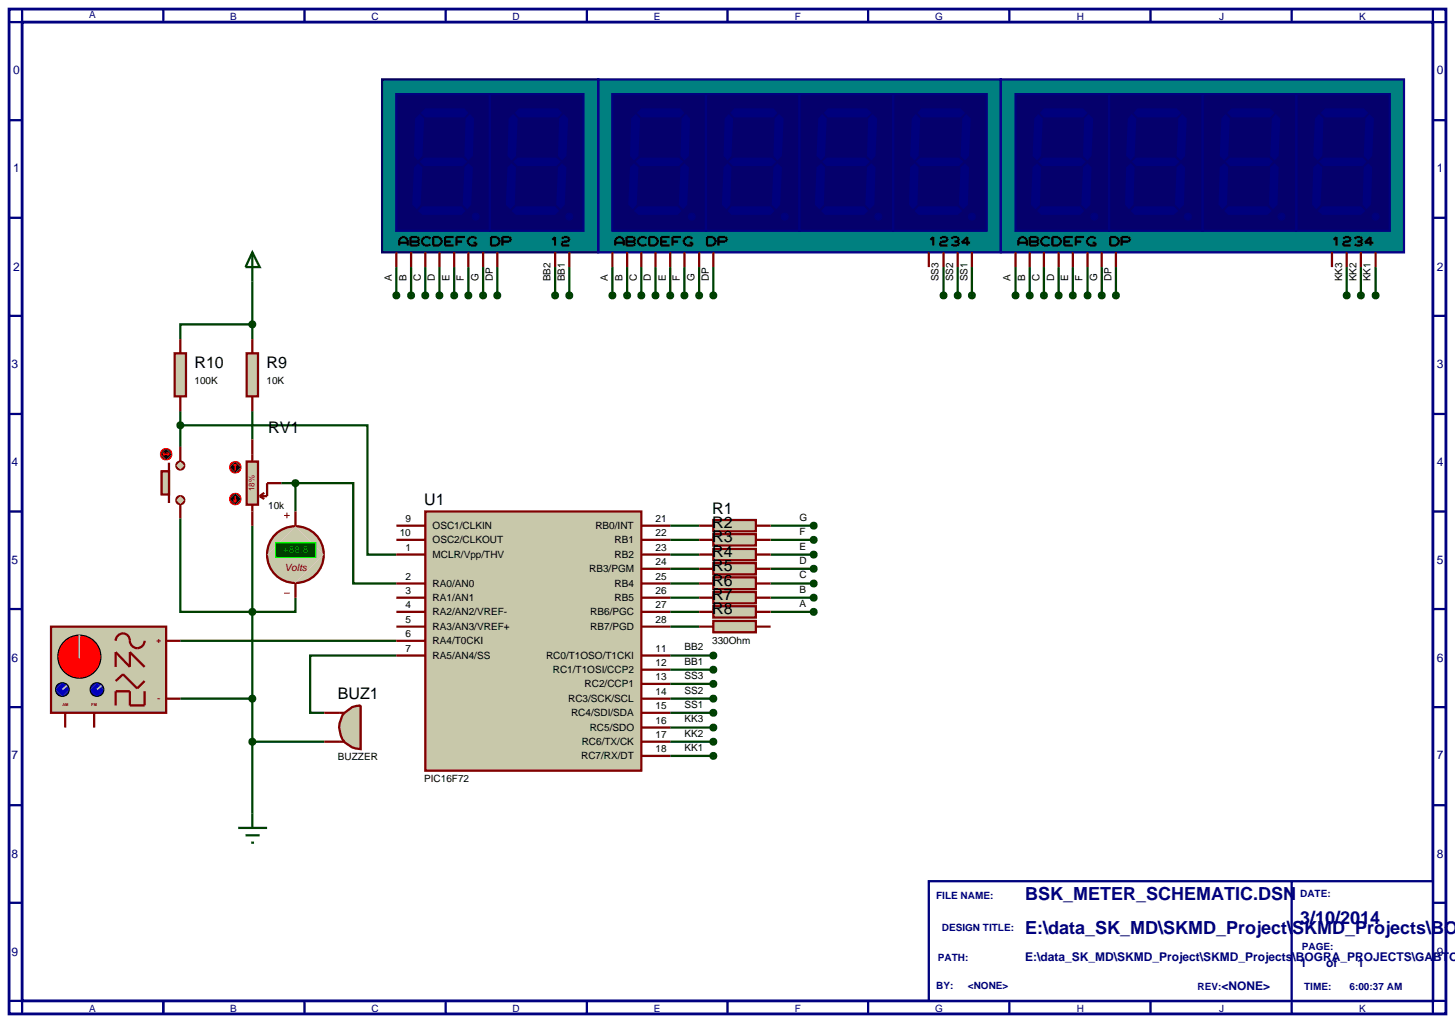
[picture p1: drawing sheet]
<svg xmlns="http://www.w3.org/2000/svg" width="257mm" height="180mm" viewBox="0 0 257 180" stroke-linecap="round" stroke-linejoin="round" font-family="sans-serif">
<path d="M1.6 1.6h253.4v177.2h-253.4zM3.9 3.9h248.8v172.6h-248.8z" fill="none" stroke="#000080" stroke-width=".5"/>
<path d="M3.9 1.6v2.3h-2.3M28.8 1.6v2.3" fill="none" stroke="#000080" stroke-width=".4"/>
<path d="M163.8 155.4h88.9v21.1h-88.9z" fill="#fff" stroke="#000080" stroke-width=".4"/>
<g fill="none" stroke="#000080" stroke-width=".4">
<path d="M53.7 1.6v2.3M78.6 1.6v2.3M103.5 1.6v2.3M128.3 1.6v2.3M153.1 1.6v2.3M178 1.6v2.3M202.9 1.6v2.3M227.8 1.6v2.3M252.7 1.6v2.3h2.3M1.6 21.2h2.3M1.6 38.4h2.3M252.7 21.2h2.3"/>
<path d="M252.7 38.4h2.3M1.6 55.7h2.3M252.7 55.7h2.3M1.6 73h2.3M252.7 73h2.3M1.6 90.2h2.3M252.7 90.2h2.3M1.6 107.4h2.3M252.7 107.4h2.3M1.6 124.7h2.3M252.7 124.7h2.3M1.6 142h2.3"/>
<path d="M1.6 159.2h2.3M227.8 155.4v23.4M252.7 142h2.3M252.7 159.2h2.3M1.6 176.5h2.3v2.3M28.8 176.5v2.3M53.7 176.5v2.3M78.6 176.5v2.3M103.5 176.5v2.3M128.3 176.5v2.3M153.1 176.5v2.3M178 176.5v2.3"/>
<path d="M202.9 176.5v2.3M255 176.5h-2.3v2.3"/>
</g>
<g fill="none" stroke="#004000" stroke-width=".4">
<path d="M44.5 57.2h-12.7v2.6M44.5 49.6v10.2M69.9 47.1v5M72.5 47.1v5M75 47.1v5M77.5 47.1v5M80.1 47.1v5M82.6 47.1v5M85.2 47.1v5M87.7 47.1v5M97.9 47.1v5M100.4 47.1v5"/>
<path d="M108 47.1v5M110.6 47.1v5M113.1 47.1v5M115.6 47.1v5M118.2 47.1v5M120.7 47.1v5M123.3 47.1v5M125.8 47.1v5M166.4 47.1v5M168.9 47.1v5M171.4 47.1v5M179.1 47.1v5"/>
<path d="M181.6 47.1v5M184.1 47.1v5M186.7 47.1v5M189.2 47.1v5M191.8 47.1v5M194.3 47.1v5M196.8 47.1v5M237.5 47.1v5M240 47.1v5M242.6 47.1v5M31.8 75h33v22.8h5.1M31.8 72.5v6.3"/>
<path d="M44.5 72.5v5M31.8 91.4v16.5h20.3v-2.5M44.5 92.7v50.8M49.6 85.2h2.5M52.1 85.2h10.2v17.7h7.6M52.1 85.2v5M118.2 92.7h5.1M118.2 95.2h5.1M118.2 97.8h5.1M135.9 92.7h7.6M135.9 95.2h7.6M135.9 97.8h7.6"/>
<path d="M31.8 113h38.1M69.9 115.6h-15.2v10.1h2.5M118.2 100.3h5.1M118.2 102.9h5.1M118.2 105.4h5.1M118.2 107.9h5.1M118.2 110.5h5.1M118.2 115.6h7.6M118.2 118.1h7.6M135.9 100.3h7.6M135.9 102.9h7.6M135.9 105.4h7.6"/>
<path d="M135.9 107.9h7.6M31.8 123.2h12.7M44.5 130.8h12.7M118.2 120.6h7.6M118.2 123.2h7.6M118.2 125.7h7.6M118.2 128.3h7.6M118.2 130.8h7.6M118.2 133.3h7.6"/>
</g>
<path d="M75 90.2h38.1v45.7h-38.1z" fill="#c8c8aa" stroke="#800000" stroke-width=".4"/>
<g fill="none" stroke="#800000" stroke-width=".4">
<path d="M69.9 92.7h5.1M69.9 95.2h5.1M69.9 97.8h5.1M113.1 92.7h5.1M113.1 95.2h5.1M113.1 97.8h5.1M69.9 102.9h5.1M69.9 105.4h5.1M69.9 107.9h5.1M69.9 113h5.1M69.9 115.6h5.1M69.9 110.5h5.1"/>
<path d="M113.1 102.9h5.1M113.1 105.4h5.1M113.1 107.9h5.1M113.1 115.6h5.1M113.1 118.1h5.1M113.1 110.5h5.1M113.1 100.3h5.1M113.1 120.6h5.1M113.1 123.2h5.1M113.1 133.3h5.1M113.1 130.8h5.1M113.1 128.3h5.1"/>
<path d="M113.1 125.7h5.1"/>
</g>
<path d="M44.5 44.5l1.3 2.6h-2.5zM44.5 44.5v5.1M42 146h5.1M43.3 147.3h2.5M44.3 148.6h.5M44.5 143.5v2.5" fill="none" stroke="#004000" stroke-width=".4"/>
<path d="M48.3 94.6a5 5 0 0 1 3.8-1.8l-5 5a5 5 0 0 1 1.2-3.2zM52.1 92.8a5 5 0 0 1 5 5zM52.1 102.8l5-5a5 5 0 0 1-5 5zM47.1 97.8l5 5a5 5 0 0 1-5-5z" fill="#c8c8aa" stroke="#800000" stroke-width=".4"/>
<path d="M47.1 97.8l5-5 5 5-5 5z" fill="#c8c8aa"/>
<path d="M50.1 90.9h1M50.6 90.4v1M50.1 104.6h1" fill="none" stroke="#800000" stroke-width=".18"/>
<path d="M48.6 95.7h7.1v2.6h-7.1z" fill="#004000" stroke="#0f0" stroke-width=".2"/>
<path d="M52.1 90.2v2.5M52.1 102.9v2.5" fill="none" stroke="#800000" stroke-width=".4"/>
<path d="M9 110.5h20.3v15.2h-20.3z" fill="#c8c8aa" stroke="#800000" stroke-width=".4"/>
<path d="M11.3 113.1a3.8 3.8 0 0 1 2.7-1.1l-3.8 3.8a3.8 3.8 0 0 1 1.1-2.7zM14 112a3.8 3.8 0 0 1 3.8 3.8zM17.8 115.8a3.8 3.8 0 0 1-3.8 3.8zM10.2 115.8l3.8 3.8a3.8 3.8 0 0 1-3.8-3.8z" fill="#f00" stroke="#000" stroke-width=".2"/>
<path d="M14 112l3.8 3.8-3.8 3.8-3.8-3.8z" fill="#f00"/>
<path d="M20.4 113a1.25 1.25 0 0 1 1.2-1.3 1.25 1.25 0 0 1 1.3 1.3 1.3 1.3 0 0 0 1.3 1.3 1.3 1.3 0 0 0 1.3-1.3M20.4 117.6v-2.6l2.5 2.6v-2.6l2.6 2.6M20.4 120.1l1.3-1.2 2.5 2.5 1.3-1.3M25.5 121.9v2.5h-2.6v-2.5h-2.5v2.5" fill="none" stroke="#800000" stroke-width=".4"/>
<path d="M14 112v4.1" fill="none" stroke="#c0c0c0" stroke-width=".3"/>
<path d="M10.3 120.6l.7-.2-1.2 1.2 .1-.4zM11 120.4a1.16 1.16 0 0 1 1.2 1.2zM11 122.8l1.2-1.2a1.16 1.16 0 0 1-1.2 1.2zM9.8 121.6l1.2 1.2a1.16 1.16 0 0 1-1.2-1.2z" fill="#0000c0" stroke="#000" stroke-width=".2"/>
<path d="M11 120.4l1.2 1.2-1.2 1.2-1.2-1.2z" fill="#0000c0"/>
<path d="M11.8 120.9l-.8 .7" fill="none" stroke="#c0c0c0" stroke-width=".3"/>
<path d="M16.4 120.6l.7-.2-1.2 1.2 .1-.4zM17.1 120.4a1.16 1.16 0 0 1 1.2 1.2zM17.1 122.8l1.2-1.2a1.16 1.16 0 0 1-1.2 1.2zM15.9 121.6l1.2 1.2a1.16 1.16 0 0 1-1.2-1.2z" fill="#0000c0" stroke="#000" stroke-width=".2"/>
<path d="M17.1 120.4l1.2 1.2-1.2 1.2-1.2-1.2z" fill="#0000c0"/>
<path d="M17.9 120.9l-.8 .7" fill="none" stroke="#c0c0c0" stroke-width=".3"/>
<path d="M29.3 113h2.5M11.5 125.7v2.6M16.6 125.7v2.6M29.3 123.2h2.5" fill="none" stroke="#800000" stroke-width=".4"/>
<path d="M67.4 14h38.1v30.5h-38.1z" fill="#008080" stroke="#04004a" stroke-width=".4"/>
<path d="M69.9 16.6h16.5v24.1h-16.5z" fill="#05006c" stroke="#01017e" stroke-width=".4"/>
<g fill="#00007d">
<path d="M74.2 19.9l.8-.8h6.9l.7 .8-.7 .8h-6.9z"/>
<path d="M82.9 20.1l.7 .8-.2 6.6-.8 .8-.7-.8 .2-6.6z"/>
<path d="M74 28.5l.8-.7h6.8l.8 .7-.8 .8h-6.8z"/>
<path d="M74 20.1l.8 .8-.3 6.6-.8 .8-.7-.8 .2-6.6z"/>
<path d="M81.9 29.5l.7-.7 .8 .7-.3 6.6-.7 .8-.8-.8z"/>
<path d="M74.5 36.4h6.9l.7 .8-.7 .7h-6.9l-.8-.7z"/>
<path d="M73.7 28.8l.8 .7-.3 6.6-.7 .8-.8-.8 .3-6.6z"/>
</g>
<path d="M86.4 16.6h16.5v24.1h-16.5z" fill="#05006c" stroke="#01017e" stroke-width=".4"/>
<g fill="#00007d">
<path d="M91.5 19.1h6.9l.7 .8-.7 .8h-6.9l-.7-.8z"/>
<path d="M99.4 20.1l.8 .8-.3 6.6-.8 .8-.7-.8 .2-6.6z"/>
<path d="M90.5 28.5l.8-.7h6.8l.8 .7-.8 .8h-6.8z"/>
<path d="M90.5 20.1l.8 .8-.3 6.6-.8 .8-.7-.8 .2-6.6z"/>
<path d="M98.4 29.5l.7-.7 .8 .7-.3 6.6-.7 .8-.8-.8z"/>
<path d="M91 36.4h6.9l.7 .8-.7 .7h-6.9l-.8-.7z"/>
<path d="M90.2 28.8l.8 .7-.2 6.6-.8 .8-.8-.8 .3-6.6z"/>
<path d="M83.9 37.5l.7 .7-.7 .7-.7-.7z"/>
<path d="M100.4 37.5l.7 .7-.7 .7-.7-.7z"/>
<path d="M83.4 37.7l.5-.2-.7 .7zM83.9 37.5a.68 .68 0 0 1 .7 .7zM84.6 38.2a.68 .68 0 0 1-.7 .7zM83.2 38.2l.7 .7a.68 .68 0 0 1-.7-.7z"/>
<path d="M99.9 37.7l.5-.2-.7 .7zM100.4 37.5a.68 .68 0 0 1 .7 .7zM101.1 38.2a.68 .68 0 0 1-.7 .7zM99.7 38.2l.7 .7a.68 .68 0 0 1-.7-.7z"/>
</g>
<g fill="none" stroke="#000" stroke-width=".4">
<path d="M70.4 43.3v-1l.5-.5h.5l.5 .5v1M70.4 42.8h1.5M72.4 41.8h1.2l.3 .3v.2l-.3 .3 .3 .2v.3l-.3 .2h-1.2zM72.4 42.6h1.2M75.9 42.1l-.3-.3h-.7l-.5 .5v.5l.5 .5h.7l.3-.2M76.4 41.8h1l.5 .5v.5l-.5 .5h-1zM78.5 42.6h1M80 41.8h-1.5v1.5h1.5M80.5 42.6h1M82 41.8h-1.5v1.5M84 42.1l-.3-.3h-.7l-.5 .5v.5l.5 .5h1v-.5h-.5M86.6 41.8h1l.5 .5v.5l-.5 .5h-1z"/>
<path d="M88.6 42.6h1.2l.3-.3v-.2l-.3-.3h-1.2v1.5M97.4 42.3l.5-.5v1.5M99.1 42.1l.3-.3h.7l.3 .3v.2l-.3 .3h-.7l-.3 .2v.5h1.3"/>
</g>
<path d="M69.9 44.5v2.6M72.5 44.5v2.6M75 44.5v2.6M77.5 44.5v2.6M80.1 44.5v2.6M82.6 44.5v2.6M85.2 44.5v2.6M87.7 44.5v2.6M97.9 44.5v2.6M100.4 44.5v2.6" fill="none" stroke="#800000" stroke-width=".4"/>
<path d="M105.5 14h71v30.5h-71z" fill="#008080" stroke="#09018b" stroke-width=".4"/>
<path d="M108 16.6h16.5v24.1h-16.5z" fill="#05006c" stroke="#01017e" stroke-width=".4"/>
<g fill="#00007d">
<path d="M112.3 19.9l.8-.8h6.9l.7 .8-.7 .8h-6.9z"/>
<path d="M120.2 20.9l.8-.8 .7 .8-.2 6.6-.8 .8-.7-.8z"/>
<path d="M112.1 28.5l.8-.7h6.8l.8 .7-.8 .8h-6.8z"/>
<path d="M111.3 20.9l.8-.8 .8 .8-.3 6.6-.8 .8-.7-.8z"/>
<path d="M120 29.5l.7-.7 .8 .7-.3 6.6-.7 .8-.8-.8z"/>
<path d="M112.6 36.4h6.9l.7 .8-.7 .7h-6.9l-.8-.7z"/>
<path d="M111.1 29.5l.7-.7 .8 .7-.3 6.6-.7 .8-.8-.8z"/>
</g>
<path d="M124.5 16.6h16.5v24.1h-16.5z" fill="#05006c" stroke="#01017e" stroke-width=".4"/>
<g fill="#00007d">
<path d="M129.5 19.1h6.9l.7 .8-.7 .8h-6.9l-.7-.8z"/>
<path d="M137.4 20.1l.8 .8-.3 6.6-.8 .8-.7-.8 .2-6.6z"/>
<path d="M128.5 28.5l.8-.7h6.8l.8 .7-.8 .8h-6.8z"/>
<path d="M128.5 20.1l.8 .8-.3 6.6-.7 .8-.7-.8 .2-6.6z"/>
<path d="M136.4 29.5l.7-.7 .8 .7-.3 6.6-.7 .8-.8-.8z"/>
<path d="M129 36.4h6.9l.7 .8-.7 .7h-6.9l-.7-.7z"/>
<path d="M127.6 29.5l.7-.7 .7 .7-.2 6.6-.7 .8-.8-.8z"/>
<path d="M121.3 38.2l.7-.7 .7 .7-.7 .7z"/>
<path d="M137.7 38.2l.7-.7 .7 .7-.7 .7z"/>
<path d="M121.5 37.7l.5-.2-.7 .7zM122 37.5a.68 .68 0 0 1 .7 .7zM122.7 38.2a.68 .68 0 0 1-.7 .7zM121.3 38.2l.7 .7a.68 .68 0 0 1-.7-.7z"/>
<path d="M137.9 37.7l.5-.2-.7 .7zM138.4 37.5a.68 .68 0 0 1 .7 .7zM139.1 38.2a.68 .68 0 0 1-.7 .7zM137.7 38.2l.7 .7a.68 .68 0 0 1-.7-.7z"/>
</g>
<path d="M157.5 16.6h16.5v24.1h-16.5z" fill="#05006c" stroke="#01017e" stroke-width=".4"/>
<g fill="#00007d">
<path d="M162.5 19.1h6.9l.8 .8-.8 .8h-6.9l-.7-.8z"/>
<path d="M170.4 20.1l.8 .8-.3 6.6-.7 .8-.8-.8 .3-6.6z"/>
<path d="M161.5 28.5l.8-.7h6.8l.8 .7-.8 .8h-6.8z"/>
<path d="M161.5 20.1l.8 .8-.3 6.6-.7 .8-.8-.8 .3-6.6z"/>
<path d="M169.4 29.5l.8-.7 .7 .7-.2 6.6-.8 .8-.8-.8z"/>
<path d="M162 36.4h6.9l.8 .8-.8 .7h-6.9l-.7-.7z"/>
<path d="M160.5 29.5l.8-.7 .7 .7-.2 6.6-.8 .8-.7-.8z"/>
<path d="M170.7 38.2l.7-.7 .7 .7-.7 .7z"/>
<path d="M170.9 37.7l.5-.2-.7 .7zM171.4 37.5a.68 .68 0 0 1 .7 .7zM172.1 38.2a.68 .68 0 0 1-.7 .7zM170.7 38.2l.7 .7a.68 .68 0 0 1-.7-.7z"/>
</g>
<g fill="none" stroke="#000" stroke-width=".4">
<path d="M108.5 43.3v-1l.5-.5h.5l.5 .5v1M108.5 42.8h1.5M110.5 41.8h1.2l.3 .3v.2l-.3 .3 .3 .2v.3l-.3 .2h-1.2zM110.5 42.6h1.2M114 42.1l-.3-.3h-.7l-.5 .5v.5l.5 .5h.7l.3-.2M114.5 41.8h1l.5 .5v.5l-.5 .5h-1zM116.6 42.6h1M118.1 41.8h-1.5v1.5h1.5M118.6 42.6h1M120.1 41.8h-1.5v1.5M122.1 42.1l-.3-.3h-.7l-.5 .5v.5l.5 .5h1v-.5h-.5M124.7 41.8h1l.5 .5v.5l-.5 .5h-1z"/>
<path d="M126.7 42.6h1.2l.3-.3v-.2l-.3-.3h-1.2v1.5M164.1 42.3l.5-.5v1.5M165.8 42.1l.3-.3h.7l.3 .3v.2l-.3 .3h-.7l-.3 .2v.5h1.3M167.8 42.1l.3-.3h.7l.3 .3v.2l-.3 .3M168.3 42.6h.5M168.8 42.6l.3 .2v.3l-.3 .2h-.7l-.3-.2M171.1 42.8h-1.5l1-1v1.5"/>
</g>
<path d="M141 16.6h16.5v24.1h-16.5z" fill="#05006c" stroke="#01017e" stroke-width=".4"/>
<g fill="#00007d">
<path d="M146 19.1h6.9l.8 .8-.8 .8h-6.9l-.7-.8z"/>
<path d="M153.9 20.1l.8 .8-.3 6.6-.7 .8-.8-.8 .2-6.6z"/>
<path d="M145 28.5l.8-.7h6.8l.8 .7-.8 .8h-6.8z"/>
<path d="M145 20.1l.8 .8-.3 6.6-.7 .8-.8-.8 .3-6.6z"/>
<path d="M152.9 29.5l.8-.7 .7 .7-.2 6.6-.8 .8-.8-.8z"/>
<path d="M145.5 36.4h6.9l.7 .8-.7 .7h-6.9l-.7-.7z"/>
<path d="M144 29.5l.8-.7 .7 .7-.2 6.6-.8 .8-.8-.8z"/>
<path d="M154.2 38.2l.7-.7 .7 .7-.7 .7z"/>
<path d="M154.4 37.7l.5-.2-.7 .7zM154.9 37.5a.68 .68 0 0 1 .7 .7zM155.6 38.2a.68 .68 0 0 1-.7 .7zM154.2 38.2l.7 .7a.68 .68 0 0 1-.7-.7z"/>
</g>
<path d="M108 44.5v2.6M110.6 44.5v2.6M113.1 44.5v2.6M115.6 44.5v2.6M118.2 44.5v2.6M120.7 44.5v2.6M123.3 44.5v2.6M125.8 44.5v2.6M163.8 44.5v2.6M166.4 44.5v2.6M168.9 44.5v2.6M171.4 44.5v2.6" fill="none" stroke="#800000" stroke-width=".4"/>
<path d="M176.5 14h71.1v30.5h-71.1z" fill="#008080" stroke="#09018b" stroke-width=".4"/>
<path d="M179.1 16.6h16.5v24.1h-16.5z" fill="#05006c" stroke="#01017e" stroke-width=".4"/>
<g fill="#00007d">
<path d="M184.1 19.1h6.9l.8 .8-.8 .8h-6.9l-.7-.8z"/>
<path d="M192 20.1l.8 .8-.3 6.6-.7 .8-.8-.8 .2-6.6z"/>
<path d="M183.1 28.5l.8-.7h6.8l.8 .7-.8 .8h-6.8z"/>
<path d="M183.1 20.1l.8 .8-.3 6.6-.7 .8-.8-.8 .3-6.6z"/>
<path d="M191 29.5l.8-.7 .7 .7-.2 6.6-.8 .8-.8-.8z"/>
<path d="M183.6 36.4h6.9l.7 .8-.7 .7h-6.9l-.7-.7z"/>
<path d="M182.1 29.5l.8-.7 .7 .7-.2 6.6-.8 .8-.8-.8z"/>
</g>
<path d="M195.6 16.6h16.5v24.1h-16.5z" fill="#05006c" stroke="#01017e" stroke-width=".4"/>
<g fill="#00007d">
<path d="M200.6 19.1h6.9l.8 .8-.8 .8h-6.9l-.7-.8z"/>
<path d="M208.5 20.1l.8 .8-.3 6.6-.7 .8-.8-.8 .3-6.6z"/>
<path d="M199.6 28.5l.8-.7h6.8l.8 .7-.8 .8h-6.8z"/>
<path d="M199.6 20.1l.8 .8-.3 6.6-.7 .8-.8-.8 .3-6.6z"/>
<path d="M207.5 29.5l.8-.7 .7 .7-.2 6.6-.8 .8-.8-.8z"/>
<path d="M200.1 36.4h6.9l.8 .8-.8 .7h-6.9l-.7-.7z"/>
<path d="M198.6 29.5l.8-.7 .7 .7-.2 6.6-.8 .8-.7-.8z"/>
<path d="M192.3 38.2l.7-.7 .7 .7-.7 .7z"/>
<path d="M209.5 37.5l.7 .7-.7 .7-.7-.7z"/>
<path d="M192.5 37.7l.5-.2-.7 .7zM193 37.5a.68 .68 0 0 1 .7 .7zM193.7 38.2a.68 .68 0 0 1-.7 .7zM192.3 38.2l.7 .7a.68 .68 0 0 1-.7-.7z"/>
<path d="M209 37.7l.5-.2-.7 .7zM209.5 37.5a.68 .68 0 0 1 .7 .7zM209.5 38.9l.7-.7a.68 .68 0 0 1-.7 .7zM208.8 38.2l.7 .7a.68 .68 0 0 1-.7-.7z"/>
</g>
<path d="M228.6 16.6h16.5v24.1h-16.5z" fill="#05006c" stroke="#01017e" stroke-width=".4"/>
<g fill="#00007d">
<path d="M232.9 19.9l.8-.8h6.8l.8 .8-.8 .8h-6.8z"/>
<path d="M241.5 20.1l.8 .8-.3 6.6-.7 .8-.8-.8 .3-6.6z"/>
<path d="M232.6 28.5l.8-.7h6.9l.7 .7-.7 .8h-6.9z"/>
<path d="M232.6 20.1l.8 .8-.2 6.6-.8 .8-.8-.8 .3-6.6z"/>
<path d="M240.5 29.5l.8-.7 .7 .7-.2 6.6-.8 .8-.7-.8z"/>
<path d="M233.2 36.4h6.8l.8 .8-.8 .7h-6.8l-.8-.7z"/>
<path d="M231.6 29.5l.8-.7 .8 .7-.3 6.6-.8 .8-.7-.8z"/>
<path d="M241.9 38.2l.7-.7 .7 .7-.7 .7z"/>
<path d="M242.1 37.7l.5-.2-.7 .7zM242.6 37.5a.68 .68 0 0 1 .7 .7zM243.3 38.2a.68 .68 0 0 1-.7 .7zM241.9 38.2l.7 .7a.68 .68 0 0 1-.7-.7z"/>
</g>
<g fill="none" stroke="#000" stroke-width=".4">
<path d="M179.6 43.3v-1l.5-.5h.5l.5 .5v1M179.6 42.8h1.5M181.6 41.8h1.2l.3 .3v.2l-.3 .3 .3 .2v.3l-.3 .2h-1.2zM181.6 42.6h1.2M185.1 42.1l-.3-.3h-.7l-.5 .5v.5l.5 .5h.7l.3-.2M185.6 41.8h1l.5 .5v.5l-.5 .5h-1zM187.7 42.6h1M189.2 41.8h-1.5v1.5h1.5M189.7 42.6h1M191.2 41.8h-1.5v1.5M193.2 42.1l-.3-.3h-.7l-.5 .5v.5l.5 .5h1v-.5h-.5M195.8 41.8h1l.5 .5v.5l-.5 .5h-1z"/>
<path d="M197.8 42.6h1.2l.3-.3v-.2l-.3-.3h-1.2v1.5M235.2 42.3l.5-.5v1.5M236.9 42.1l.3-.3h.7l.3 .3v.2l-.3 .3h-.7l-.3 .2v.5h1.3M238.9 42.1l.3-.3h.7l.3 .3v.2l-.3 .3M239.4 42.6h.5M239.9 42.6l.3 .2v.3l-.3 .2h-.7l-.3-.2M242.2 42.8h-1.5l1-1v1.5"/>
</g>
<path d="M212.1 16.6h16.5v24.1h-16.5z" fill="#05006c" stroke="#01017e" stroke-width=".4"/>
<g fill="#00007d">
<path d="M216.4 19.9l.8-.8h6.8l.8 .8-.8 .8h-6.8z"/>
<path d="M225 20.1l.8 .8-.3 6.6-.7 .8-.8-.8 .3-6.6z"/>
<path d="M216.1 28.5l.8-.7h6.9l.7 .7-.7 .8h-6.9z"/>
<path d="M216.1 20.1l.8 .8-.3 6.6-.7 .8-.8-.8 .3-6.6z"/>
<path d="M224 29.5l.8-.7 .7 .7-.2 6.6-.8 .8-.7-.8z"/>
<path d="M216.6 36.4h6.9l.8 .8-.8 .7h-6.9l-.7-.7z"/>
<path d="M215.1 29.5l.8-.7 .7 .7-.2 6.6-.8 .8-.7-.8z"/>
<path d="M225.3 38.2l.7-.7 .7 .7-.7 .7z"/>
<path d="M225.5 37.7l.5-.2-.7 .7zM226 37.5a.68 .68 0 0 1 .7 .7zM226.7 38.2a.68 .68 0 0 1-.7 .7zM225.3 38.2l.7 .7a.68 .68 0 0 1-.7-.7z"/>
</g>
<path d="M179.1 44.5v2.6M181.6 44.5v2.6M184.1 44.5v2.6M186.7 44.5v2.6M189.2 44.5v2.6M191.8 44.5v2.6M194.3 44.5v2.6M196.8 44.5v2.6M234.9 44.5v2.6M237.5 44.5v2.6M240 44.5v2.6M242.6 44.5v2.6" fill="none" stroke="#800000" stroke-width=".4"/>
<path d="M69.5 51.8l.4-.2-.5 .5zM69.9 51.6l.4 .2 .1 .3zM69.9 52.6l.5-.5-.1 .3zM69.4 52.1l.5 .5-.3-.1z" fill="#004000" stroke="#004000" stroke-width=".4"/>
<path d="M69.4 52.1l.5-.5 .5 .5-.5 .5z" fill="#004000"/>
<path d="M72.1 51.8l.4-.2-.5 .5zM72.5 51.6l.4 .2 .1 .3zM72.5 52.6l.5-.5-.1 .3zM72 52.1l.5 .5-.3-.1z" fill="#004000" stroke="#004000" stroke-width=".4"/>
<path d="M72 52.1l.5-.5 .5 .5-.5 .5z" fill="#004000"/>
<path d="M74.6 51.8l.4-.2-.5 .5zM75 51.6l.3 .1 .2 .4zM75 52.6l.5-.5-.2 .4zM74.5 52.1l.5 .5-.4-.2z" fill="#004000" stroke="#004000" stroke-width=".4"/>
<path d="M74.5 52.1l.5-.5 .5 .5-.5 .5z" fill="#004000"/>
<path d="M77.1 51.8l.4-.2-.5 .5zM77.5 51.6l.4 .2 .1 .3zM77.5 52.6l.5-.5-.1 .3zM77 52.1l.5 .5-.4-.2z" fill="#004000" stroke="#004000" stroke-width=".4"/>
<path d="M77.5 51.6l.5 .5-.5 .5-.5-.5z" fill="#004000"/>
<path d="M79.7 51.8l.4-.2-.5 .5zM80.1 51.6l.3 .1 .2 .4zM80.1 52.6l.5-.5-.2 .4zM79.6 52.1l.5 .5-.4-.2z" fill="#004000" stroke="#004000" stroke-width=".4"/>
<path d="M80.1 51.6l.5 .5-.5 .5-.5-.5z" fill="#004000"/>
<path d="M82.2 51.8l.4-.2-.5 .5zM82.6 51.6l.4 .2 .1 .3zM82.6 52.6l.5-.5-.1 .3zM82.1 52.1l.5 .5-.3-.1z" fill="#004000" stroke="#004000" stroke-width=".4"/>
<path d="M82.1 52.1l.5-.5 .5 .5-.5 .5z" fill="#004000"/>
<path d="M84.8 51.8l.4-.2-.5 .5zM85.2 51.6l.4 .2 .1 .3zM85.2 52.6l.5-.5-.1 .3zM84.7 52.1l.5 .5-.3-.1z" fill="#004000" stroke="#004000" stroke-width=".4"/>
<path d="M84.7 52.1l.5-.5 .5 .5-.5 .5z" fill="#004000"/>
<path d="M87.3 51.8l.4-.2-.5 .5zM87.7 51.6l.3 .1 .2 .4zM87.7 52.6l.5-.5-.2 .4zM87.2 52.1l.5 .5-.4-.2z" fill="#004000" stroke="#004000" stroke-width=".4"/>
<path d="M87.2 52.1l.5-.5 .5 .5-.5 .5z" fill="#004000"/>
<path d="M107.6 51.8l.4-.2-.5 .5zM108 51.6l.4 .2 .1 .3zM108.5 52.1l-.1 .3-.4 .2zM107.5 52.1l.5 .5-.3-.1z" fill="#004000" stroke="#004000" stroke-width=".4"/>
<path d="M107.5 52.1l.5-.5 .5 .5-.5 .5z" fill="#004000"/>
<path d="M110.2 51.8l.4-.2-.5 .5zM110.6 51.6l.3 .1 .2 .4zM111.1 52.1l-.1 .3-.4 .2zM110.1 52.1l.5 .5-.3-.1z" fill="#004000" stroke="#004000" stroke-width=".4"/>
<path d="M110.1 52.1l.5-.5 .5 .5-.5 .5z" fill="#004000"/>
<path d="M112.8 51.7l.3-.1-.5 .5zM113.1 51.6l.3 .1 .2 .4zM113.1 52.6l.5-.5-.2 .4zM112.6 52.1l.5 .5-.4-.2z" fill="#004000" stroke="#004000" stroke-width=".4"/>
<path d="M113.1 51.6l.5 .5-.5 .5-.5-.5z" fill="#004000"/>
<path d="M115.3 51.7l.3-.1-.5 .5zM115.6 51.6l.3 .1 .2 .4zM115.6 52.6l.5-.5-.1 .3zM115.1 52.1l.5 .5-.4-.2z" fill="#004000" stroke="#004000" stroke-width=".4"/>
<path d="M115.1 52.1l.5-.5 .5 .5-.5 .5z" fill="#004000"/>
<path d="M117.9 51.7l.3-.1-.5 .5zM118.2 51.6l.3 .1 .2 .4zM118.7 52.1l-.2 .4-.3 .1zM117.7 52.1l.5 .5-.4-.2z" fill="#004000" stroke="#004000" stroke-width=".4"/>
<path d="M118.2 51.6l.5 .5-.5 .5-.5-.5z" fill="#004000"/>
<path d="M122.9 51.8l.4-.2-.5 .5zM123.3 51.6l.3 .1 .2 .4zM123.3 52.6l.5-.5-.1 .3zM122.8 52.1l.5 .5-.3-.1z" fill="#004000" stroke="#004000" stroke-width=".4"/>
<path d="M122.8 52.1l.5-.5 .5 .5-.5 .5z" fill="#004000"/>
<path d="M125.5 51.7l.3-.1-.5 .5zM125.8 51.6l.3 .1 .2 .4zM125.8 52.6l.5-.5-.2 .4zM125.3 52.1l.5 .5-.4-.2z" fill="#004000" stroke="#004000" stroke-width=".4"/>
<path d="M125.8 51.6l.5 .5-.5 .5-.5-.5z" fill="#004000"/>
<path d="M97.5 51.8l.4-.2-.5 .5zM97.9 51.6l.3 .1 .2 .4zM97.9 52.6l.5-.5-.1 .3zM97.4 52.1l.5 .5-.3-.1z" fill="#004000" stroke="#004000" stroke-width=".4"/>
<path d="M97.4 52.1l.5-.5 .5 .5-.5 .5z" fill="#004000"/>
<path d="M100.1 51.7l.3-.1-.5 .5zM100.4 51.6l.3 .1 .2 .4zM100.4 52.6l.5-.5-.2 .4zM99.9 52.1l.5 .5-.4-.2z" fill="#004000" stroke="#004000" stroke-width=".4"/>
<path d="M99.9 52.1l.5-.5 .5 .5-.5 .5z" fill="#004000"/>
<path d="M166.1 51.7l.3-.1-.5 .5zM166.4 51.6l.3 .1 .2 .4zM166.4 52.6l.5-.5-.1 .3zM165.9 52.1l.5 .5-.4-.2z" fill="#004000" stroke="#004000" stroke-width=".4"/>
<path d="M166.4 51.6l.5 .5-.5 .5-.5-.5z" fill="#004000"/>
<path d="M168.5 51.8l.4-.2-.5 .5zM168.9 51.6l.3 .1 .2 .4zM169.4 52.1l-.1 .3-.4 .2zM168.4 52.1l.5 .5-.3-.1z" fill="#004000" stroke="#004000" stroke-width=".4"/>
<path d="M168.4 52.1l.5-.5 .5 .5-.5 .5z" fill="#004000"/>
<path d="M171.1 51.7l.3-.1-.5 .5zM171.4 51.6l.3 .1 .2 .4zM171.4 52.6l.5-.5-.2 .4zM170.9 52.1l.5 .5-.4-.2z" fill="#004000" stroke="#004000" stroke-width=".4"/>
<path d="M171.4 51.6l.5 .5-.5 .5-.5-.5z" fill="#004000"/>
<path d="M242.2 51.8l.4-.2-.5 .5zM242.6 51.6l.4 .2 .1 .3zM242.6 52.6l.5-.5-.1 .3zM242.1 52.1l.5 .5-.4-.2z" fill="#004000" stroke="#004000" stroke-width=".4"/>
<path d="M242.1 52.1l.5-.5 .5 .5-.5 .5z" fill="#004000"/>
<path d="M239.6 51.8l.4-.2-.5 .5zM240 51.6l.4 .2 .1 .3zM240 52.6l.5-.5-.1 .3zM239.5 52.1l.5 .5-.4-.2z" fill="#004000" stroke="#004000" stroke-width=".4"/>
<path d="M240 51.6l.5 .5-.5 .5-.5-.5z" fill="#004000"/>
<path d="M237.1 51.8l.4-.2-.5 .5zM237.5 51.6l.3 .1 .2 .4zM237.5 52.6l.5-.5-.2 .4zM237 52.1l.5 .5-.4-.2z" fill="#004000" stroke="#004000" stroke-width=".4"/>
<path d="M237 52.1l.5-.5 .5 .5-.5 .5z" fill="#004000"/>
<path d="M178.7 51.8l.4-.2-.5 .5zM179.1 51.6l.3 .1 .2 .4zM179.6 52.1l-.1 .3-.4 .2zM178.6 52.1l.5 .5-.4-.2z" fill="#004000" stroke="#004000" stroke-width=".4"/>
<path d="M178.6 52.1l.5-.5 .5 .5-.5 .5z" fill="#004000"/>
<path d="M181.2 51.8l.4-.2-.5 .5zM181.6 51.6l.4 .2 .1 .3zM181.6 52.6l.5-.5-.1 .3zM181.1 52.1l.5 .5-.3-.1z" fill="#004000" stroke="#004000" stroke-width=".4"/>
<path d="M181.1 52.1l.5-.5 .5 .5-.5 .5z" fill="#004000"/>
<path d="M183.7 51.8l.4-.2-.5 .5zM184.1 51.6l.3 .1 .2 .4zM184.1 52.6l.5-.5-.2 .4zM183.6 52.1l.5 .5-.4-.2z" fill="#004000" stroke="#004000" stroke-width=".4"/>
<path d="M184.1 51.6l.5 .5-.5 .5-.5-.5z" fill="#004000"/>
<path d="M186.3 51.8l.4-.2-.5 .5zM186.7 51.6l.3 .1 .2 .4zM186.7 52.6l.5-.5-.2 .4zM186.2 52.1l.5 .5-.4-.2z" fill="#004000" stroke="#004000" stroke-width=".4"/>
<path d="M186.2 52.1l.5-.5 .5 .5-.5 .5z" fill="#004000"/>
<path d="M188.8 51.8l.4-.2-.5 .5zM189.2 51.6l.4 .2 .1 .3zM189.7 52.1l-.1 .3-.4 .2zM188.7 52.1l.5 .5-.4-.2z" fill="#004000" stroke="#004000" stroke-width=".4"/>
<path d="M188.7 52.1l.5-.5 .5 .5-.5 .5z" fill="#004000"/>
<path d="M191.4 51.8l.4-.2-.5 .5zM191.8 51.6l.4 .2 .1 .3zM192.3 52.1l-.1 .3-.4 .2zM191.3 52.1l.5 .5-.4-.2z" fill="#004000" stroke="#004000" stroke-width=".4"/>
<path d="M191.8 51.6l.5 .5-.5 .5-.5-.5z" fill="#004000"/>
<path d="M193.9 51.8l.4-.2-.5 .5zM194.3 51.6l.4 .2 .1 .3zM194.3 52.6l.5-.5-.1 .3zM193.8 52.1l.5 .5-.3-.1z" fill="#004000" stroke="#004000" stroke-width=".4"/>
<path d="M193.8 52.1l.5-.5 .5 .5-.5 .5z" fill="#004000"/>
<path d="M196.4 51.8l.4-.2-.5 .5zM196.8 51.6l.3 .1 .2 .4zM196.8 52.6l.5-.5-.2 .4zM196.3 52.1l.5 .5-.4-.2z" fill="#004000" stroke="#004000" stroke-width=".4"/>
<path d="M196.3 52.1l.5-.5 .5 .5-.5 .5z" fill="#004000"/>
<path d="M120.3 51.8l.4-.2-.5 .5zM120.7 51.6l.4 .2 .1 .3zM121.2 52.1l-.1 .3-.4 .2zM120.2 52.1l.5 .5-.3-.1z" fill="#004000" stroke="#004000" stroke-width=".4"/>
<path d="M120.2 52.1l.5-.5 .5 .5-.5 .5z" fill="#004000"/>
<path d="M125.8 91.7h7.5v2h-7.5z" fill="#c8c8aa" stroke="#800000" stroke-width=".4"/>
<path d="M123.3 92.7h2.5M133.3 92.7h2.6" fill="none" stroke="#800000" stroke-width=".4"/>
<path d="M125.8 94.2h7.5v2h-7.5z" fill="#c8c8aa" stroke="#800000" stroke-width=".4"/>
<path d="M123.3 95.2h2.5M133.3 95.2h2.6" fill="none" stroke="#800000" stroke-width=".4"/>
<path d="M125.8 96.8h7.5v2h-7.5z" fill="#c8c8aa" stroke="#800000" stroke-width=".4"/>
<path d="M123.3 97.8h2.5M133.3 97.8h2.6" fill="none" stroke="#800000" stroke-width=".4"/>
<path d="M125.8 99.3h7.5v2h-7.5z" fill="#c8c8aa" stroke="#800000" stroke-width=".4"/>
<path d="M123.3 100.3h2.5M133.3 100.3h2.6" fill="none" stroke="#800000" stroke-width=".4"/>
<path d="M125.8 101.8h7.5v2.1h-7.5z" fill="#c8c8aa" stroke="#800000" stroke-width=".4"/>
<path d="M123.3 102.9h2.5M133.3 102.9h2.6" fill="none" stroke="#800000" stroke-width=".4"/>
<path d="M125.8 104.4h7.5v2h-7.5z" fill="#c8c8aa" stroke="#800000" stroke-width=".4"/>
<path d="M123.3 105.4h2.5M133.3 105.4h2.6" fill="none" stroke="#800000" stroke-width=".4"/>
<path d="M125.8 106.9h7.5v2h-7.5z" fill="#c8c8aa" stroke="#800000" stroke-width=".4"/>
<path d="M123.3 107.9h2.5M133.3 107.9h2.6" fill="none" stroke="#800000" stroke-width=".4"/>
<path d="M125.8 109.5h7.5v2h-7.5z" fill="#c8c8aa" stroke="#800000" stroke-width=".4"/>
<path d="M123.3 110.5h2.5M133.3 110.5h2.6" fill="none" stroke="#800000" stroke-width=".4"/>
<path d="M143.2 92.3l.3-.1-.5 .5zM143.5 92.2l.4 .2 .1 .3zM144 92.7l-.2 .4-.3 .1zM143 92.7l.5 .5-.3-.1z" fill="#004000" stroke="#004000" stroke-width=".4"/>
<path d="M143.5 92.2l.5 .5-.5 .5-.5-.5z" fill="#004000"/>
<path d="M143.1 94.9l.4-.2-.5 .5zM143.5 94.7l.3 .1 .2 .4zM144 95.2l-.1 .3-.4 .2zM143 95.2l.5 .5-.3-.1z" fill="#004000" stroke="#004000" stroke-width=".4"/>
<path d="M143 95.2l.5-.5 .5 .5-.5 .5z" fill="#004000"/>
<path d="M143.1 97.5l.4-.2-.5 .5zM143.5 97.3l.3 .1 .2 .4zM144 97.8l-.1 .3-.4 .2zM143 97.8l.5 .5-.3-.1z" fill="#004000" stroke="#004000" stroke-width=".4"/>
<path d="M143 97.8l.5-.5 .5 .5-.5 .5z" fill="#004000"/>
<path d="M143.1 100l.4-.2-.5 .5zM143.5 99.8l.4 .2 .1 .3zM143.5 100.8l.5-.5-.2 .4zM143 100.3l.5 .5-.3-.1z" fill="#004000" stroke="#004000" stroke-width=".4"/>
<path d="M143 100.3l.5-.5 .5 .5-.5 .5z" fill="#004000"/>
<path d="M143.1 102.6l.4-.2-.5 .5zM143.5 102.4l.3 .1 .2 .4zM143.5 103.4l.5-.5-.2 .4zM143 102.9l.5 .5-.3-.1z" fill="#004000" stroke="#004000" stroke-width=".4"/>
<path d="M143 102.9l.5-.5 .5 .5-.5 .5z" fill="#004000"/>
<path d="M143.2 105l.3-.1-.5 .5zM143.5 104.9l.4 .2 .1 .3zM144 105.4l-.2 .4-.3 .1zM143 105.4l.5 .5-.3-.1z" fill="#004000" stroke="#004000" stroke-width=".4"/>
<path d="M143.5 104.9l.5 .5-.5 .5-.5-.5z" fill="#004000"/>
<path d="M143.1 107.6l.4-.2-.5 .5zM143.5 107.4l.3 .1 .2 .4zM144 107.9l-.1 .3-.4 .2zM143 107.9l.5 .5-.3-.1z" fill="#004000" stroke="#004000" stroke-width=".4"/>
<path d="M143 107.9l.5-.5 .5 .5-.5 .5z" fill="#004000"/>
<path d="M125.5 115.2l.3-.1-.5 .5zM125.8 115.1l.3 .1 .2 .4zM125.8 116.1l.5-.5-.2 .4zM125.3 115.6l.5 .5-.3-.1z" fill="#004000" stroke="#004000" stroke-width=".4"/>
<path d="M125.8 115.1l.5 .5-.5 .5-.5-.5z" fill="#004000"/>
<path d="M125.5 117.7l.3-.1-.5 .5zM125.8 117.6l.3 .1 .2 .4zM125.8 118.6l.5-.5-.2 .4zM125.3 118.1l.5 .5-.3-.1z" fill="#004000" stroke="#004000" stroke-width=".4"/>
<path d="M125.8 117.6l.5 .5-.5 .5-.5-.5z" fill="#004000"/>
<path d="M125.5 120.2l.3-.1-.5 .5zM125.8 120.1l.3 .1 .2 .4zM125.8 121.1l.5-.5-.2 .4zM125.3 120.6l.5 .5-.4-.2z" fill="#004000" stroke="#004000" stroke-width=".4"/>
<path d="M125.8 120.1l.5 .5-.5 .5-.5-.5z" fill="#004000"/>
<path d="M125.5 122.8l.3-.1-.5 .5zM125.8 122.7l.3 .1 .2 .4zM126.3 123.2l-.2 .4-.3 .1zM125.3 123.2l.5 .5-.4-.2z" fill="#004000" stroke="#004000" stroke-width=".4"/>
<path d="M125.8 122.7l.5 .5-.5 .5-.5-.5z" fill="#004000"/>
<path d="M125.4 125.4l.4-.2-.5 .5zM125.8 125.2l.4 .2 .1 .3zM125.8 126.2l.5-.5-.2 .4zM125.3 125.7l.5 .5-.3-.1z" fill="#004000" stroke="#004000" stroke-width=".4"/>
<path d="M125.8 125.2l.5 .5-.5 .5-.5-.5z" fill="#004000"/>
<path d="M125.5 127.9l.3-.1-.5 .5zM125.8 127.8l.3 .1 .2 .4zM125.8 128.8l.5-.5-.2 .4zM125.3 128.3l.5 .5-.3-.1z" fill="#004000" stroke="#004000" stroke-width=".4"/>
<path d="M125.8 127.8l.5 .5-.5 .5-.5-.5z" fill="#004000"/>
<path d="M125.5 130.4l.3-.1-.5 .5zM125.8 130.3l.3 .1 .2 .4zM125.8 131.3l.5-.5-.2 .4zM125.3 130.8l.5 .5-.3-.1z" fill="#004000" stroke="#004000" stroke-width=".4"/>
<path d="M125.8 130.3l.5 .5-.5 .5-.5-.5z" fill="#004000"/>
<path d="M125.5 132.9l.3-.1-.5 .5zM125.8 132.8l.3 .1 .2 .4zM126.3 133.3l-.2 .4-.3 .1zM125.3 133.3l.5 .5-.4-.2z" fill="#004000" stroke="#004000" stroke-width=".4"/>
<path d="M125.8 132.8l.5 .5-.5 .5-.5-.5z" fill="#004000"/>
<path d="M43.5 81.4h2v7.6h-2z" fill="#c8c8aa" stroke="#800000" stroke-width=".4"/>
<path d="M44.5 77.5v3.9M44.5 89v3.7M45.8 87.5l.8 .5M46.6 86.9l-.8 .6M49.6 85.2h-2.5v2.3h-1.3" fill="none" stroke="#800000" stroke-width=".4"/>
<path d="M40.8 81.7l.7-.3-1 1zM41.5 81.4a.94 .94 0 0 1 1 1zM42.5 82.4a.94 .94 0 0 1-1 1zM40.5 82.4l1 1a.94 .94 0 0 1-1-1z" fill="#400000" stroke="#f00" stroke-width=".2"/>
<path d="M40.5 82.4l1-1 1 1-1 1z" fill="#400000"/>
<path d="M41.5 81.9l-.3 .2M41.5 81.9l.2 .2M41.5 81.9v1" fill="none" stroke="#f00" stroke-width=".2"/>
<path d="M40.8 87.3l.7-.3-1 1zM41.5 87a.94 .94 0 0 1 1 1zM41.5 89l1-1a.94 .94 0 0 1-1 1zM40.5 88l1 1a.94 .94 0 0 1-1-1z" fill="#400000" stroke="#f00" stroke-width=".2"/>
<path d="M41.5 87l1 1-1 1-1-1z" fill="#400000"/>
<path d="M41.2 88.2l.3 .3M41.5 87.5v1M41.7 88.2l-.2 .3" fill="none" stroke="#f00" stroke-width=".2"/>
<path d="M51.8 84.8l.3-.1-.5 .5zM52.1 84.7l.4 .2 .1 .3zM52.1 85.7l.5-.5-.1 .3zM51.6 85.2l.5 .5-.4-.2z" fill="#004000" stroke="#004000" stroke-width=".4"/>
<path d="M52.1 84.7l.5 .5-.5 .5-.5-.5z" fill="#004000"/>
<path d="M43.5 62.3h2v7.6h-2z" fill="#c8c8aa" stroke="#800000" stroke-width=".4"/>
<path d="M44.5 59.8v2.5M44.5 69.9v2.6" fill="none" stroke="#800000" stroke-width=".4"/>
<path d="M44.1 122.9l.4-.2-.5 .5zM44.5 122.7l.4 .2 .1 .3zM45 123.2l-.1 .3-.4 .2zM44 123.2l.5 .5-.3-.1z" fill="#004000" stroke="#004000" stroke-width=".4"/>
<path d="M44 123.2l.5-.5 .5 .5-.5 .5z" fill="#004000"/>
<path d="M30.8 62.3h2v7.6h-2z" fill="#c8c8aa" stroke="#800000" stroke-width=".4"/>
<path d="M31.8 59.8v2.5M31.8 69.9v2.6" fill="none" stroke="#800000" stroke-width=".4"/>
<path d="M44.1 56.9l.4-.2-.5 .5zM44.5 56.7l.4 .2 .1 .3zM44.5 57.7l.5-.5-.1 .3zM44 57.2l.5 .5-.3-.1z" fill="#004000" stroke="#004000" stroke-width=".4"/>
<path d="M44 57.2l.5-.5 .5 .5-.5 .5z" fill="#004000"/>
<g fill="#c8c8aa" stroke="#800000" stroke-width=".4">
<path d="M31.3 81.6l.5-.2-.7 .7zM31.8 81.4a.68 .68 0 0 1 .7 .7zM32.5 82.1a.68 .68 0 0 1-.7 .7zM31.1 82.1l.7 .7a.68 .68 0 0 1-.7-.7z"/>
<path d="M31.3 87.7l.5-.2-.7 .7zM31.8 87.5a.68 .68 0 0 1 .7 .7zM32.5 88.2a.68 .68 0 0 1-.7 .7zM31.1 88.2l.7 .7a.68 .68 0 0 1-.7-.7z"/>
</g>
<g fill="#c8c8aa">
<path d="M31.1 82.1l.7-.7 .7 .7-.7 .7z"/>
<path d="M31.1 88.2l.7-.7 .7 .7-.7 .7z"/>
</g>
<path d="M29.8 81.6v7.1" fill="none" stroke="#800000" stroke-width=".4"/>
<path d="M28.5 83.1h1.3v4.1h-1.3z" fill="#c8c8aa" stroke="#800000" stroke-width=".4"/>
<path d="M31.8 78.8v2.6M31.8 89v2.4" fill="none" stroke="#800000" stroke-width=".4"/>
<path d="M28.6 79.4l.7-.3-1 1zM29.3 79.1a.94 .94 0 0 1 1 1zM29.3 81.1l1-1a.94 .94 0 0 1-1 1zM28.3 80.1l1 1a.94 .94 0 0 1-1-1z" fill="#400000" stroke="#f00" stroke-width=".2"/>
<path d="M28.3 80.1l1-1 1 1-1 1z" fill="#400000"/>
<path d="M29 79.8l-.2 .3M29.5 79.8l.3 .3M28.8 80.1h1M28.8 80.1l.2 .2M29.8 80.1l-.3 .2" fill="none" stroke="#f00" stroke-width=".2"/>
<path d="M31.4 74.7l.4-.2-.5 .5zM31.8 74.5l.4 .2 .1 .3zM32.3 75l-.1 .3-.4 .2zM31.3 75l.5 .5-.4-.2z" fill="#004000" stroke="#004000" stroke-width=".4"/>
<path d="M31.3 75l.5-.5 .5 .5-.5 .5z" fill="#004000"/>
<path d="M44.1 107.6l.4-.2-.5 .5zM44.5 107.4l.4 .2 .1 .3zM45 107.9l-.1 .3-.4 .2zM44 107.9l.5 .5-.3-.1z" fill="#004000" stroke="#004000" stroke-width=".4"/>
<path d="M44 107.9l.5-.5 .5 .5-.5 .5z" fill="#004000"/>
<path d="M60.9 125.6l1.2-.9 1.5-.3v7.7a3.8 3.8 0 0 1-3.5-2.3 3.8 3.8 0 0 1 .8-4.2z" fill="#c8c8aa" stroke="#800000" stroke-width=".4"/>
<path d="M57.2 130.8h3.6M57.2 125.7h3.6" fill="none" stroke="#800000" stroke-width=".4"/>
<path d="M44.1 130.5l.4-.2-.5 .5zM44.5 130.3l.4 .2 .1 .3zM45 130.8l-.1 .3-.4 .2zM44 130.8l.5 .5-.3-.1z" fill="#004000" stroke="#004000" stroke-width=".4"/>
<path d="M44 130.8l.5-.5 .5 .5-.5 .5z" fill="#004000"/>
<g font-size="3.2" fill="#000080">
<text x="180.8" y="158.8">BSK_METER_SCHEMATIC.DSN</text>
<text x="180.8" y="164.7">E:\data_SK_MD\SKMD_Project\SKMD_Projects\BOG</text>
<text x="229.3" y="162.9">3/10/2014</text>
</g>
<g font-size="2.8">
<text x="34.3" y="64.9">R10</text>
<text x="47" y="64.9">R9</text>
<text x="47.3" y="76.4">RV1</text>
<text x="74.8" y="89.1">U1</text>
<text x="125.6" y="90.6">R1</text>
<text x="125.6" y="93.1">R2</text>
<text x="125.6" y="95.7">R3</text>
<text x="125.6" y="98.2">R4</text>
<text x="125.6" y="100.7">R5</text>
<text x="125.6" y="103.3">R6</text>
<text x="125.6" y="105.8">R7</text>
<text x="125.6" y="108.4">R8</text>
<text x="59.6" y="123.3">BUZ1</text>
</g>
<g font-size="2.1" fill="#000080">
<text x="2.3" y="13.1">0</text>
<text x="253.4" y="13.1">0</text>
<text x="2.3" y="30.4">1</text>
<text x="253.4" y="30.4">1</text>
<text x="2.3" y="47.7">2</text>
<text x="253.4" y="47.7">2</text>
<text x="2" y="64.9">3</text>
<text x="253.4" y="64.9">3</text>
<text x="2" y="82.2">4</text>
<text x="253.4" y="82.2">4</text>
<text x="2" y="99.4">5</text>
<text x="253.4" y="99.4">5</text>
<text x="2" y="116.7">6</text>
<text x="253.4" y="116.7">6</text>
<text x="2" y="133.9">7</text>
<text x="253.4" y="133.9">7</text>
<text x="2" y="151.2">8</text>
<text x="253.4" y="151.2">8</text>
<text x="2" y="168.5">9</text>
<text x="180.8" y="169.5">E:\data_SK_MD\SKMD_Project\SKMD_Projects\BOGRA_PROJECTS\GABTOL</text>
<text x="229.3" y="170.5">1</text>
<text x="233.9" y="170.5">of</text>
<text x="239.4" y="170.5">1</text>
<text x="253.4" y="168.5">9</text>
<text x="215.4" y="174.6">&lt;NONE&gt;</text>
</g>
<g font-size="1.8" fill="#000080">
<text x="15.7" y="3.2">A</text>
<text x="40.6" y="3.5">B</text>
<text x="65.5" y="3.5">C</text>
<text x="90.4" y="3.5">D</text>
<text x="115.3" y="3.5">E</text>
<text x="140.2" y="3.5">F</text>
<text x="164.9" y="3.5">G</text>
<text x="189.9" y="3.5">H</text>
<text x="215" y="3.5">J</text>
<text x="239.7" y="3.5">K</text>
<text x="165.1" y="158.6">FILE NAME:</text>
<text x="229.3" y="158.1">DATE:</text>
<text x="166.1" y="164.2">DESIGN TITLE:</text>
<text x="229.6" y="167.5">PAGE:</text>
<text x="165.4" y="169.5">PATH:</text>
<text x="15.7" y="178.4">A</text>
<text x="40.6" y="178.4">B</text>
<text x="65.5" y="178.4">C</text>
<text x="90.4" y="178.4">D</text>
<text x="115.3" y="178.4">E</text>
<text x="140.2" y="178.4">F</text>
<text x="164.9" y="178.4">G</text>
<text x="165.1" y="174.4">BY:</text>
<text x="170.7" y="174.4">&lt;NONE&gt;</text>
<text x="189.9" y="178.4">H</text>
<text x="211.2" y="174.6">REV:</text>
<text x="215" y="178.4">J</text>
<text x="230" y="174.6">TIME:</text>
<text x="238" y="174.6">6:00:37 AM</text>
<text x="239.7" y="178.4">K</text>
</g>
<g font-size="1.8">
<text x="69.1" y="49.6" transform="rotate(-90 69.1 49.6)">A</text>
<text x="71.7" y="49.6" transform="rotate(-90 71.7 49.6)">B</text>
<text x="74.2" y="49.6" transform="rotate(-90 74.2 49.6)">C</text>
<text x="76.7" y="49.6" transform="rotate(-90 76.7 49.6)">D</text>
<text x="79.3" y="49.6" transform="rotate(-90 79.3 49.6)">E</text>
<text x="81.8" y="49.6" transform="rotate(-90 81.8 49.6)">F</text>
<text x="84.4" y="49.6" transform="rotate(-90 84.4 49.6)">G</text>
<text x="86.9" y="49.6" transform="rotate(-90 86.9 49.6)">DP</text>
<text x="97.1" y="49.6" transform="rotate(-90 97.1 49.6)">BB2</text>
<text x="99.6" y="49.6" transform="rotate(-90 99.6 49.6)">BB1</text>
<text x="107.2" y="49.6" transform="rotate(-90 107.2 49.6)">A</text>
<text x="109.8" y="49.6" transform="rotate(-90 109.8 49.6)">B</text>
<text x="112.3" y="49.6" transform="rotate(-90 112.3 49.6)">C</text>
<text x="114.8" y="49.6" transform="rotate(-90 114.8 49.6)">D</text>
<text x="117.4" y="49.6" transform="rotate(-90 117.4 49.6)">E</text>
<text x="119.9" y="49.6" transform="rotate(-90 119.9 49.6)">F</text>
<text x="122.5" y="49.6" transform="rotate(-90 122.5 49.6)">G</text>
<text x="125" y="49.6" transform="rotate(-90 125 49.6)">DP</text>
<text x="165.5" y="49.6" transform="rotate(-90 165.5 49.6)">SS3</text>
<text x="168.1" y="49.6" transform="rotate(-90 168.1 49.6)">SS2</text>
<text x="170.6" y="49.6" transform="rotate(-90 170.6 49.6)">SS1</text>
<text x="178.2" y="49.6" transform="rotate(-90 178.2 49.6)">A</text>
<text x="180.8" y="49.6" transform="rotate(-90 180.8 49.6)">B</text>
<text x="183.3" y="49.6" transform="rotate(-90 183.3 49.6)">C</text>
<text x="185.9" y="49.6" transform="rotate(-90 185.9 49.6)">D</text>
<text x="188.4" y="49.6" transform="rotate(-90 188.4 49.6)">E</text>
<text x="190.9" y="49.6" transform="rotate(-90 190.9 49.6)">F</text>
<text x="193.5" y="49.6" transform="rotate(-90 193.5 49.6)">G</text>
<text x="196" y="49.6" transform="rotate(-90 196 49.6)">DP</text>
<text x="236.7" y="49.6" transform="rotate(-90 236.7 49.6)">KK3</text>
<text x="239.2" y="49.6" transform="rotate(-90 239.2 49.6)">KK2</text>
<text x="241.7" y="49.6" transform="rotate(-90 241.7 49.6)">KK1</text>
<text x="34.3" y="67.7">100K</text>
<text x="47" y="67.7">10K</text>
<text x="47.3" y="89.7">10k</text>
<text x="70.5" y="94.6">10</text>
<text x="71.5" y="92.1">9</text>
<text x="76.3" y="93.3">OSC1/CLKIN</text>
<text x="76.3" y="95.8">OSC2/CLKOUT</text>
<text x="105" y="93.3">RB0/INT</text>
<text x="108.4" y="95.8">RB1</text>
<text x="115.6" y="94.6">22</text>
<text x="115.6" y="92.1">21</text>
<text x="125.6" y="95.7">330Ohm</text>
<text x="141" y="91.9">G</text>
<text x="141" y="94.4">F</text>
<text x="71.5" y="97.2">1</text>
<text x="76.3" y="98.4">MCLR/Vpp/THV</text>
<text x="103.9" y="100.9">RB3/PGM</text>
<text x="108.4" y="98.4">RB2</text>
<text x="115.6" y="99.7">24</text>
<text x="115.6" y="97.2">23</text>
<text x="125.6" y="98.2">330Ohm</text>
<text x="125.6" y="100.8">330Ohm</text>
<text x="141" y="97">E</text>
<text x="141" y="99.5">D</text>
<text x="141" y="102">C</text>
<text x="71.5" y="102.3">2</text>
<text x="71.5" y="104.8">3</text>
<text x="71.5" y="107.3">4</text>
<text x="76.3" y="103.5">RA0/AN0</text>
<text x="76.3" y="106">RA1/AN1</text>
<text x="108.4" y="106">RB5</text>
<text x="108.4" y="103.5">RB4</text>
<text x="115.6" y="107.3">27</text>
<text x="115.6" y="104.8">26</text>
<text x="115.6" y="102.3">25</text>
<text x="125.6" y="103.3">330Ohm</text>
<text x="125.6" y="105.9">330Ohm</text>
<text x="141" y="104.6">B</text>
<text x="141" y="107.1">A</text>
<text x="71.5" y="112.4">6</text>
<text x="71.5" y="109.9">5</text>
<text x="76.3" y="108.5">RA2/AN2/VREF-</text>
<text x="76.3" y="113.6">RA4/T0CKI</text>
<text x="76.3" y="111.1">RA3/AN3/VREF+</text>
<text x="104.1" y="111.1">RB7/PGD</text>
<text x="104.1" y="108.5">RB6/PGC</text>
<text x="115.6" y="109.9">28</text>
<text x="125.6" y="108.4">330Ohm</text>
<text x="125.6" y="110.9">330Ohm</text>
<text x="125.6" y="113.5">330Ohm</text>
<text x="71.5" y="115">7</text>
<text x="76.3" y="116.2">RA5/AN4/SS</text>
<text x="96.3" y="116.2">RC0/T1OSO/T1CKI</text>
<text x="97.5" y="118.7">RC1/T1OSI/CCP2</text>
<text x="115.6" y="117.5">12</text>
<text x="115.6" y="120">13</text>
<text x="115.6" y="115">11</text>
<text x="120.7" y="114.7">BB2</text>
<text x="120.7" y="117.3">BB1</text>
<text x="120.7" y="119.8">SS3</text>
<text x="100.2" y="123.8">RC3/SCK/SCL</text>
<text x="103.1" y="121.2">RC2/CCP1</text>
<text x="115.6" y="122.6">14</text>
<text x="115.6" y="125.1">15</text>
<text x="120.7" y="122.4">SS2</text>
<text x="120.7" y="124.9">SS1</text>
<text x="100.7" y="126.3">RC4/SDI/SDA</text>
<text x="102.6" y="131.4">RC6/TX/CK</text>
<text x="104" y="128.9">RC5/SDO</text>
<text x="115.6" y="130.2">17</text>
<text x="115.6" y="127.7">16</text>
<text x="120.7" y="127.4">KK3</text>
<text x="120.7" y="130">KK2</text>
<text x="59.6" y="134.1">BUZZER</text>
<text x="74.8" y="137.9">PIC16F72</text>
<text x="102.5" y="133.9">RC7/RX/DT</text>
<text x="115.6" y="132.7">18</text>
<text x="120.7" y="132.5">KK1</text>
</g>
<text font-size="1.8" fill="#008000" x="49.9" y="97.6">+88.8</text>
<text font-size="1.8" fill="#800000" x="50.2" y="100.7">Volts</text>
<text font-size="1.4" fill="#c00000" x="44.9" y="86.6" transform="rotate(-90 44.9 86.6)">18%</text>
<g font-size="1.4" fill="#800000">
<text x="27.6" y="113.4">+</text>
<text x="27.8" y="123.6">-</text>
</g>
<g font-size=".7" fill="#800000">
<text x="11" y="124.5">AM</text>
<text x="16.1" y="124.5">FM</text>
</g>
</svg>
